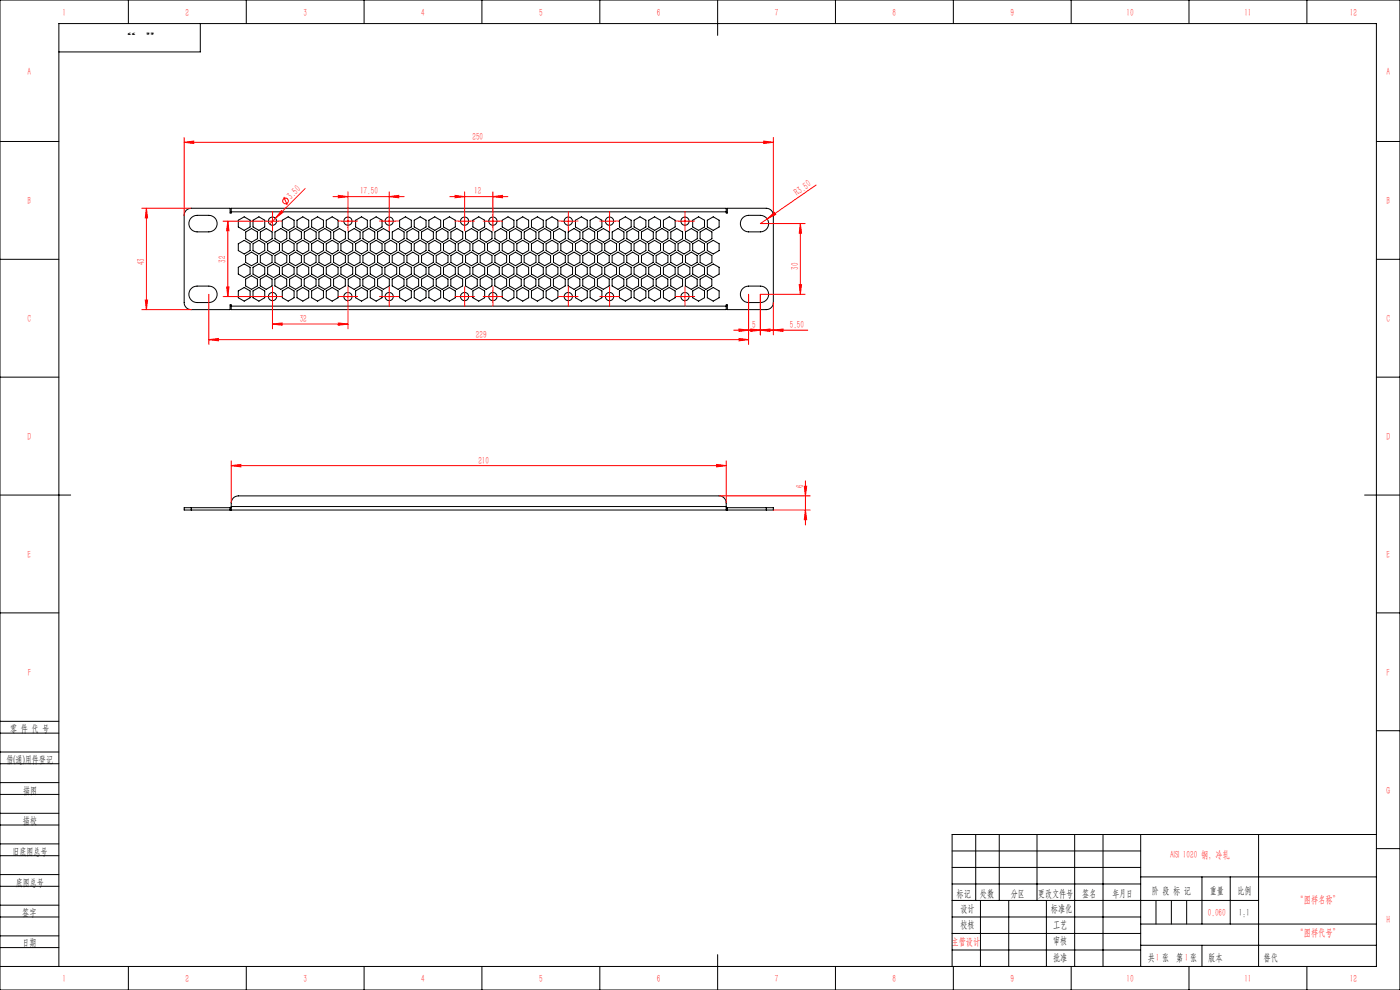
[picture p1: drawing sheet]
<svg xmlns="http://www.w3.org/2000/svg" width="594mm" height="420mm" viewBox="0 0 594 420" stroke-linecap="round" stroke-linejoin="round" font-family="sans-serif">
<g fill="none" stroke="#000" stroke-width=".42">
<path d="M0 0h594v420h-594zM54.5 0v10M85 10v12h-60M104.5 0v10M154.5 0v10M204.5 0v10M254.5 0v10M304.5 0v15M354.5 0v10M404.5 0v10M454.5 0v10M504.5 0v10"/>
<path d="M554.5 0v10M0 60h25M584 60h10M81.3 92.2l2.3-.8h5a3.5 3.5 0 0 1 3.5 3.5 3.5 3.5 0 0 1-3.5 3.5h-5a3.5 3.5 0 0 1-3.2-2.3 3.5 3.5 0 0 1 .9-3.9zM98.1 89.9v-1.5h210v1.5M98.1 89.9v.5h-.5v-2h-16.5a2.95 2.95 0 0 0-3 3v37a2.95 2.95 0 0 0 3 3h16.5v-2.1h.5v.6M98.1 89.9h210M101.1 93.4l2.5-1.4 2.5 1.4v2.9l-2.5 1.4-2.5-1.4zM104.2 98.4l2.5-1.4 2.5 1.4v2.9l-2.5 1.4-2.5-1.4zM107.4 93.4l2.5-1.4 2.4 1.4v2.9l-2.4 1.4-2.5-1.4zM110.5 98.4l2.5-1.4 2.5 1.4v2.9l-2.5 1.4-2.5-1.4zM116.7 98.4l2.5-1.4 2.5 1.4v2.9l-2.5 1.4-2.5-1.4z"/>
<path d="M119.8 93.4l2.5-1.4 2.5 1.4v2.9l-2.5 1.4-2.5-1.4zM122.9 98.4l2.5-1.4 2.5 1.4v2.9l-2.5 1.4-2.5-1.4zM126 93.4l2.5-1.4 2.5 1.4v2.9l-2.5 1.4-2.5-1.4zM129.1 98.4l2.5-1.4 2.5 1.4v2.9l-2.5 1.4-2.5-1.4zM132.2 93.4l2.5-1.4 2.5 1.4v2.9l-2.5 1.4-2.5-1.4zM135.3 98.4l2.5-1.4 2.5 1.4v2.9l-2.5 1.4-2.5-1.4zM138.4 93.4l2.5-1.4 2.5 1.4v2.9l-2.5 1.4-2.5-1.4zM141.6 98.4l2.4-1.4 2.5 1.4v2.9l-2.5 1.4-2.4-1.4zM147.8 98.4l2.5-1.4 2.5 1.4v2.9l-2.5 1.4-2.5-1.4zM150.9 93.4l2.5-1.4 2.5 1.4v2.9l-2.5 1.4-2.5-1.4zM154 98.4l2.5-1.4 2.5 1.4v2.9l-2.5 1.4-2.5-1.4zM157.1 93.4l2.5-1.4 2.5 1.4v2.9l-2.5 1.4-2.5-1.4z"/>
<path d="M160.2 98.4l2.5-1.4 2.5 1.4v2.9l-2.5 1.4-2.5-1.4zM166.4 98.4l2.5-1.4 2.6 1.4v2.9l-2.6 1.4-2.5-1.4zM169.5 93.4l2.5-1.4 2.5 1.4v2.9l-2.5 1.4-2.5-1.4zM172.6 98.4l2.6-1.4 2.5 1.4v2.9l-2.5 1.4-2.6-1.4zM175.8 93.4l2.5-1.4 2.5 1.4v2.9l-2.5 1.4-2.5-1.4zM178.9 98.4l2.5-1.4 2.5 1.4v2.9l-2.5 1.4-2.5-1.4zM182 93.4l2.5-1.4 2.5 1.4v2.9l-2.5 1.4-2.5-1.4zM185.1 98.4l2.5-1.4 2.5 1.4v2.9l-2.5 1.4-2.5-1.4zM188.2 93.4l2.5-1.4 2.5 1.4v2.9l-2.5 1.4-2.5-1.4zM191.3 98.4l2.5-1.4 2.5 1.4v2.9l-2.5 1.4-2.5-1.4zM197.5 98.4l2.5-1.4 2.5 1.4v2.9l-2.5 1.4-2.5-1.4zM200.6 93.4l2.5-1.4 2.5 1.4v2.9l-2.5 1.4-2.5-1.4z"/>
<path d="M203.8 98.4l2.5-1.4 2.4 1.4v2.9l-2.4 1.4-2.5-1.4zM210 98.4l2.5-1.4 2.5 1.4v2.9l-2.5 1.4-2.5-1.4zM213.1 93.4l2.4-1.4 2.6 1.4v2.9l-2.6 1.4-2.4-1.4zM216.2 98.4l2.5-1.4 2.5 1.4v2.9l-2.5 1.4-2.5-1.4zM219.3 93.4l2.5-1.4 2.5 1.4v2.9l-2.5 1.4-2.5-1.4zM222.4 98.4l2.5-1.4 2.5 1.4v2.9l-2.5 1.4-2.5-1.4zM225.5 93.4l2.5-1.4 2.5 1.4v2.9l-2.5 1.4-2.5-1.4zM228.6 98.4l2.5-1.4 2.5 1.4v2.9l-2.5 1.4-2.5-1.4zM231.7 93.4l2.5-1.4 2.5 1.4v2.9l-2.5 1.4-2.5-1.4zM234.8 98.4l2.5-1.4 2.6 1.4v2.9l-2.6 1.4-2.5-1.4zM241.1 98.4l2.5-1.4 2.5 1.4v2.9l-2.5 1.4-2.5-1.4zM244.2 93.4l2.5-1.4 2.5 1.4v2.9l-2.5 1.4-2.5-1.4z"/>
<path d="M247.3 98.4l2.5-1.4 2.5 1.4v2.9l-2.5 1.4-2.5-1.4zM250.4 93.4l2.5-1.4 2.5 1.4v2.9l-2.5 1.4-2.5-1.4zM253.5 98.4l2.5-1.4 2.5 1.4v2.9l-2.5 1.4-2.5-1.4zM259.8 98.4l2.4-1.4 2.5 1.4v2.9l-2.5 1.4-2.4-1.4zM262.8 93.4l2.5-1.4 2.5 1.4v2.9l-2.5 1.4-2.5-1.4zM266 98.4l2.5-1.4 2.5 1.4v2.9l-2.5 1.4-2.5-1.4zM269 93.4l2.5-1.4 2.5 1.4v2.9l-2.5 1.4-2.5-1.4zM272.2 98.4l2.5-1.4 2.5 1.4v2.9l-2.5 1.4-2.5-1.4zM275.2 93.4l2.5-1.4 2.5 1.4v2.9l-2.5 1.4-2.5-1.4zM278.4 98.4l2.5-1.4 2.5 1.4v2.9l-2.5 1.4-2.5-1.4zM281.5 93.4l2.5-1.4 2.5 1.4v2.9l-2.5 1.4-2.5-1.4zM284.6 98.4l2.5-1.4 2.5 1.4v2.9l-2.5 1.4-2.5-1.4z"/>
<path d="M290.8 98.4l2.5-1.4 2.5 1.4v2.9l-2.5 1.4-2.5-1.4zM293.9 93.4l2.5-1.4 2.5 1.4v2.9l-2.5 1.4-2.5-1.4zM297 98.4l2.5-1.4 2.5 1.4v2.9l-2.5 1.4-2.5-1.4zM300.1 93.4l2.5-1.4 2.5 1.4v2.9l-2.5 1.4-2.5-1.4zM308.1 89.9v.5h.5v-2h16.5a3 3 0 0 1 3 3v37a3 3 0 0 1-3 3h-16.5v-2.1h-.5v.6M315.3 92.2l2.3-.8h5a3.5 3.5 0 0 1 3.5 3.5 3.5 3.5 0 0 1-3.5 3.5h-5a3.5 3.5 0 0 1-3.2-2.3 3.5 3.5 0 0 1 .9-3.9zM0 110h25M101.1 103.4l2.5-1.4 2.5 1.4v2.9l-2.5 1.5-2.5-1.5zM101.1 113.4l2.5-1.4 2.5 1.4v2.9l-2.5 1.4-2.5-1.4zM104.2 108.4l2.5-1.4 2.5 1.4v2.9l-2.5 1.4-2.5-1.4zM104.2 118.4l2.5-1.4 2.5 1.4v2.9l-2.5 1.4-2.5-1.4zM107.4 103.4l2.5-1.4 2.4 1.4v2.9l-2.4 1.5-2.5-1.5z"/>
<path d="M107.4 113.4l2.5-1.4 2.4 1.4v2.9l-2.4 1.4-2.5-1.4zM110.4 118.4l2.5-1.4 2.5 1.4v2.9l-2.5 1.4-2.5-1.4zM110.5 108.4l2.4-1.4 2.5 1.4v2.9l-2.5 1.4-2.4-1.4zM113.6 103.4l2.5-1.4 2.5 1.4v2.9l-2.5 1.5-2.5-1.5zM113.6 113.4l2.5-1.4 2.5 1.4v2.9l-2.5 1.4-2.5-1.4zM116.6 118.4l2.5-1.4 2.5 1.4v2.9l-2.5 1.4-2.5-1.4zM116.7 108.4l2.5-1.4 2.5 1.4v2.9l-2.5 1.4-2.5-1.4zM119.8 103.4l2.5-1.4 2.5 1.4v2.9l-2.5 1.5-2.5-1.5zM119.8 113.4l2.5-1.4 2.5 1.4v2.9l-2.5 1.4-2.5-1.4zM122.9 108.4l2.5-1.4 2.5 1.4v2.9l-2.5 1.4-2.5-1.4zM122.9 118.4l2.5-1.4 2.4 1.4v2.9l-2.4 1.4-2.5-1.4zM126 103.4l2.5-1.4 2.5 1.4v2.9l-2.5 1.5-2.5-1.5z"/>
<path d="M126 113.4l2.5-1.4 2.5 1.4v2.9l-2.5 1.4-2.5-1.4zM129.1 108.4l2.5-1.4 2.5 1.4v2.9l-2.5 1.4-2.5-1.4zM129.1 118.4l2.5-1.4 2.5 1.4v2.9l-2.5 1.4-2.5-1.4zM132.2 103.4l2.5-1.4 2.5 1.4v2.9l-2.5 1.5-2.5-1.5zM132.2 113.4l2.5-1.4 2.5 1.4v2.9l-2.5 1.4-2.5-1.4zM135.3 118.4l2.5-1.4 2.5 1.4v2.9l-2.5 1.4-2.5-1.4zM135.3 108.4l2.5-1.4 2.5 1.4v2.9l-2.5 1.4-2.5-1.4zM138.4 103.4l2.5-1.4 2.5 1.4v2.9l-2.5 1.5-2.5-1.5zM138.4 113.4l2.5-1.4 2.5 1.4v2.9l-2.5 1.4-2.5-1.4zM141.5 108.4l2.5-1.4 2.5 1.4v2.9l-2.5 1.4-2.5-1.4zM141.5 118.4l2.5-1.4 2.5 1.4v2.9l-2.5 1.4-2.5-1.4zM144.6 103.4l2.5-1.4 2.5 1.4v2.9l-2.5 1.5-2.5-1.5z"/>
<path d="M144.6 113.4l2.5-1.4 2.5 1.4v2.9l-2.5 1.4-2.5-1.4zM147.7 108.4l2.5-1.4 2.6 1.4v2.9l-2.6 1.4-2.5-1.4zM147.7 118.4l2.5-1.4 2.6 1.4v2.9l-2.6 1.4-2.5-1.4zM150.9 103.4l2.5-1.4 2.5 1.4v2.9l-2.5 1.5-2.5-1.5zM150.9 113.4l2.5-1.4 2.5 1.4v2.9l-2.5 1.4-2.5-1.4zM154 118.4l2.5-1.4 2.5 1.4v2.9l-2.5 1.4-2.5-1.4zM154 108.4l2.5-1.4 2.5 1.4v2.9l-2.5 1.4-2.5-1.4zM157.1 103.4l2.5-1.4 2.5 1.4v2.9l-2.5 1.5-2.5-1.5zM157.1 113.4l2.5-1.4 2.5 1.4v2.9l-2.5 1.4-2.5-1.4zM160.2 108.4l2.5-1.4 2.5 1.4v2.9l-2.5 1.4-2.5-1.4zM160.2 118.4l2.5-1.4 2.5 1.4v2.9l-2.5 1.4-2.5-1.4zM163.3 103.4l2.5-1.4 2.5 1.4v2.9l-2.5 1.5-2.5-1.5z"/>
<path d="M163.3 113.4l2.5-1.4 2.5 1.4v2.9l-2.5 1.4-2.5-1.4zM166.4 108.4l2.5-1.4 2.5 1.4v2.9l-2.5 1.4-2.5-1.4zM166.4 118.4l2.5-1.4 2.5 1.4v2.9l-2.5 1.4-2.5-1.4zM169.5 103.4l2.5-1.4 2.5 1.4v2.9l-2.5 1.5-2.5-1.5zM169.5 113.4l2.5-1.4 2.5 1.4v2.9l-2.5 1.4-2.5-1.4zM172.6 118.4l2.5-1.4 2.5 1.4v2.9l-2.5 1.4-2.5-1.4zM172.6 108.4l2.6-1.4 2.4 1.4v2.9l-2.4 1.4-2.6-1.4zM175.8 103.4l2.5-1.4 2.5 1.4v2.9l-2.5 1.5-2.5-1.5zM175.8 113.4l2.5-1.4 2.5 1.4v2.9l-2.5 1.4-2.5-1.4zM178.9 108.4l2.5-1.4 2.5 1.4v2.9l-2.5 1.4-2.5-1.4zM178.9 118.4l2.4-1.4 2.5 1.4v2.9l-2.5 1.4-2.4-1.4zM182 103.4l2.5-1.4 2.5 1.4v2.9l-2.5 1.5-2.5-1.5z"/>
<path d="M182 113.4l2.5-1.4 2.5 1.4v2.9l-2.5 1.4-2.5-1.4zM185.1 108.4l2.5-1.4 2.5 1.4v2.9l-2.5 1.4-2.5-1.4zM185.1 118.4l2.5-1.4 2.5 1.4v2.9l-2.5 1.4-2.5-1.4zM188.2 103.4l2.5-1.4 2.5 1.4v2.9l-2.5 1.5-2.5-1.5zM188.2 113.4l2.5-1.4 2.5 1.4v2.9l-2.5 1.4-2.5-1.4zM191.3 118.4l2.5-1.4 2.5 1.4v2.9l-2.5 1.4-2.5-1.4zM191.3 108.4l2.5-1.4 2.5 1.4v2.9l-2.5 1.4-2.5-1.4zM194.4 103.4l2.5-1.4 2.5 1.4v2.9l-2.5 1.5-2.5-1.5zM194.4 113.4l2.5-1.4 2.5 1.4v2.9l-2.5 1.4-2.5-1.4zM197.5 108.4l2.5-1.4 2.5 1.4v2.9l-2.5 1.4-2.5-1.4zM197.5 118.4l2.5-1.4 2.5 1.4v2.9l-2.5 1.4-2.5-1.4zM200.6 103.4l2.5-1.4 2.5 1.4v2.9l-2.5 1.5-2.5-1.5z"/>
<path d="M200.6 113.4l2.5-1.4 2.5 1.4v2.9l-2.5 1.4-2.5-1.4zM203.7 108.4l2.5-1.4 2.5 1.4v2.9l-2.5 1.4-2.5-1.4zM203.7 118.4l2.5-1.4 2.5 1.4v2.9l-2.5 1.4-2.5-1.4zM206.8 103.4l2.5-1.4 2.5 1.4v2.9l-2.5 1.5-2.5-1.5zM206.8 113.4l2.5-1.4 2.5 1.4v2.9l-2.5 1.4-2.5-1.4zM209.9 118.4l2.5-1.4 2.5 1.4v2.9l-2.5 1.4-2.5-1.4zM210 108.4l2.4-1.4 2.5 1.4v2.9l-2.5 1.4-2.4-1.4zM213.1 103.4l2.4-1.4 2.6 1.4v2.9l-2.6 1.5-2.4-1.5zM213.1 113.4l2.4-1.4 2.6 1.4v2.9l-2.6 1.4-2.4-1.4zM216.1 118.4l2.6-1.4 2.5 1.4v2.9l-2.5 1.4-2.6-1.4zM216.2 108.4l2.5-1.4 2.5 1.4v2.9l-2.5 1.4-2.5-1.4zM219.3 103.4l2.5-1.4 2.5 1.4v2.9l-2.5 1.5-2.5-1.5z"/>
<path d="M219.3 113.4l2.5-1.4 2.5 1.4v2.9l-2.5 1.4-2.5-1.4zM222.4 108.4l2.5-1.4 2.5 1.4v2.9l-2.5 1.4-2.5-1.4zM222.4 118.4l2.5-1.4 2.5 1.4v2.9l-2.5 1.4-2.5-1.4zM225.5 103.4l2.5-1.4 2.5 1.4v2.9l-2.5 1.5-2.5-1.5zM225.5 113.4l2.5-1.4 2.5 1.4v2.9l-2.5 1.4-2.5-1.4zM228.6 118.4l2.5-1.4 2.5 1.4v2.9l-2.5 1.4-2.5-1.4zM228.6 108.4l2.5-1.4 2.5 1.4v2.9l-2.5 1.4-2.5-1.4zM231.7 103.4l2.5-1.4 2.5 1.4v2.9l-2.5 1.5-2.5-1.5zM231.7 113.4l2.5-1.4 2.5 1.4v2.9l-2.5 1.4-2.5-1.4zM234.8 118.4l2.5-1.4 2.5 1.4v2.9l-2.5 1.4-2.5-1.4zM234.8 108.4l2.5-1.4 2.6 1.4v2.9l-2.6 1.4-2.5-1.4zM237.9 103.4l2.5-1.4 2.5 1.4v2.9l-2.5 1.5-2.5-1.5z"/>
<path d="M237.9 113.4l2.5-1.4 2.5 1.4v2.9l-2.5 1.4-2.5-1.4zM241.1 108.4l2.5-1.4 2.5 1.4v2.9l-2.5 1.4-2.5-1.4zM241.1 118.4l2.5-1.4 2.4 1.4v2.9l-2.4 1.4-2.5-1.4zM244.2 103.4l2.5-1.4 2.5 1.4v2.9l-2.5 1.5-2.5-1.5zM244.2 113.4l2.5-1.4 2.5 1.4v2.9l-2.5 1.4-2.5-1.4zM247.3 108.4l2.5-1.4 2.5 1.4v2.9l-2.5 1.4-2.5-1.4zM247.3 118.4l2.5-1.4 2.5 1.4v2.9l-2.5 1.4-2.5-1.4zM250.4 103.4l2.5-1.4 2.5 1.4v2.9l-2.5 1.5-2.5-1.5zM250.4 113.4l2.5-1.4 2.5 1.4v2.9l-2.5 1.4-2.5-1.4zM253.5 118.4l2.5-1.4 2.5 1.4v2.9l-2.5 1.4-2.5-1.4zM253.5 108.4l2.5-1.4 2.5 1.4v2.9l-2.5 1.4-2.5-1.4zM256.6 103.4l2.5-1.4 2.5 1.4v2.9l-2.5 1.5-2.5-1.5z"/>
<path d="M256.6 113.4l2.5-1.4 2.5 1.4v2.9l-2.5 1.4-2.5-1.4zM259.7 108.4l2.5-1.4 2.5 1.4v2.9l-2.5 1.4-2.5-1.4zM259.7 118.4l2.5-1.4 2.5 1.4v2.9l-2.5 1.4-2.5-1.4zM262.8 103.4l2.5-1.4 2.5 1.4v2.9l-2.5 1.5-2.5-1.5zM262.8 113.4l2.5-1.4 2.5 1.4v2.9l-2.5 1.4-2.5-1.4zM265.9 108.4l2.5-1.4 2.5 1.4v2.9l-2.5 1.4-2.5-1.4zM265.9 118.4l2.5-1.4 2.5 1.4v2.9l-2.5 1.4-2.5-1.4zM269 103.4l2.5-1.4 2.5 1.4v2.9l-2.5 1.5-2.5-1.5zM269 113.4l2.5-1.4 2.5 1.4v2.9l-2.5 1.4-2.5-1.4zM272.1 118.4l2.5-1.4 2.5 1.4v2.9l-2.5 1.4-2.5-1.4zM272.2 108.4l2.5-1.4 2.4 1.4v2.9l-2.4 1.4-2.5-1.4zM275.2 103.4l2.5-1.4 2.5 1.4v2.9l-2.5 1.5-2.5-1.5z"/>
<path d="M275.2 113.4l2.5-1.4 2.5 1.4v2.9l-2.5 1.4-2.5-1.4zM278.4 108.4l2.5-1.4 2.5 1.4v2.9l-2.5 1.4-2.5-1.4zM278.4 118.4l2.4-1.4 2.6 1.4v2.9l-2.6 1.4-2.4-1.4zM281.5 103.4l2.5-1.4 2.5 1.4v2.9l-2.5 1.5-2.5-1.5zM281.5 113.4l2.5-1.4 2.5 1.4v2.9l-2.5 1.4-2.5-1.4zM284.6 108.4l2.5-1.4 2.5 1.4v2.9l-2.5 1.4-2.5-1.4zM284.6 118.4l2.5-1.4 2.5 1.4v2.9l-2.5 1.4-2.5-1.4zM287.7 103.4l2.5-1.4 2.5 1.4v2.9l-2.5 1.5-2.5-1.5zM287.7 113.4l2.5-1.4 2.5 1.4v2.9l-2.5 1.4-2.5-1.4zM290.8 118.4l2.5-1.4 2.5 1.4v2.9l-2.5 1.4-2.5-1.4zM290.8 108.4l2.5-1.4 2.5 1.4v2.9l-2.5 1.4-2.5-1.4zM293.9 103.4l2.5-1.4 2.5 1.4v2.9l-2.5 1.5-2.5-1.5z"/>
<path d="M293.9 113.4l2.5-1.4 2.5 1.4v2.9l-2.5 1.4-2.5-1.4zM297 108.4l2.5-1.4 2.5 1.4v2.9l-2.5 1.4-2.5-1.4zM297 118.4l2.5-1.4 2.5 1.4v2.9l-2.5 1.4-2.5-1.4zM300.1 103.4l2.5-1.4 2.5 1.4v2.9l-2.5 1.5-2.5-1.5zM300.1 113.4l2.5-1.4 2.5 1.4v2.9l-2.5 1.4-2.5-1.4zM584 110h10M81.3 122.3l.7-.5 1.6-.4h5a3.5 3.5 0 0 1 3.5 3.5 3.5 3.5 0 0 1-3.5 3.5h-5a3.5 3.5 0 0 1-3.2-2.3 3.5 3.5 0 0 1 .9-3.8zM98.1 129.9v1.5h210v-1.5M98.1 129.9h210M101.1 123.4l2.5-1.4 2.5 1.4v2.9l-2.5 1.5-2.5-1.5zM107.4 123.4l2.5-1.4 2.4 1.4v2.9l-2.4 1.5-2.5-1.5zM119.8 123.4l2.5-1.4 2.5 1.4v2.9l-2.5 1.5-2.5-1.5z"/>
<path d="M126 123.4l2.5-1.4 2.5 1.4v2.9l-2.5 1.5-2.5-1.5zM132.2 123.4l2.5-1.4 2.5 1.4v2.9l-2.5 1.5-2.5-1.5zM138.4 123.4l2.5-1.4 2.5 1.4v2.9l-2.5 1.5-2.5-1.5zM150.9 123.4l2.5-1.4 2.5 1.4v2.9l-2.5 1.5-2.5-1.5zM157.1 123.4l2.5-1.4 2.5 1.4v2.9l-2.5 1.5-2.5-1.5zM169.5 123.4l2.5-1.4 2.5 1.4v2.9l-2.5 1.5-2.5-1.5zM175.8 123.4l2.5-1.4 2.5 1.4v2.9l-2.5 1.5-2.5-1.5zM182 123.4l2.5-1.4 2.5 1.4v2.9l-2.5 1.5-2.5-1.5zM188.2 123.4l2.5-1.4 2.5 1.4v2.9l-2.5 1.5-2.5-1.5zM200.6 123.4l2.5-1.4 2.5 1.4v2.9l-2.5 1.5-2.5-1.5zM213.1 123.4l2.4-1.4 2.6 1.4v2.9l-2.6 1.5-2.4-1.5zM219.3 123.4l2.5-1.4 2.5 1.4v2.9l-2.5 1.5-2.5-1.5z"/>
<path d="M225.5 123.4l2.5-1.4 2.5 1.4v2.9l-2.5 1.5-2.5-1.5zM231.7 123.4l2.5-1.4 2.5 1.4v2.9l-2.5 1.5-2.5-1.5zM244.2 123.4l2.5-1.4 2.5 1.4v2.9l-2.5 1.5-2.5-1.5zM250.4 123.4l2.5-1.4 2.5 1.4v2.9l-2.5 1.5-2.5-1.5zM262.8 123.4l2.5-1.4 2.5 1.4v2.9l-2.5 1.5-2.5-1.5zM269 123.4l2.5-1.4 2.5 1.4v2.9l-2.5 1.5-2.5-1.5zM275.2 123.4l2.5-1.4 2.5 1.4v2.9l-2.5 1.5-2.5-1.5zM281.5 123.4l2.5-1.4 2.5 1.4v2.9l-2.5 1.5-2.5-1.5zM293.9 123.4l2.5-1.4 2.5 1.4v2.9l-2.5 1.5-2.5-1.5zM300.1 123.4l2.5-1.4 2.5 1.4v2.9l-2.5 1.5-2.5-1.5zM315.3 122.3l.7-.5 1.6-.4h5a3.5 3.5 0 0 1 3.5 3.5 3.5 3.5 0 0 1-3.5 3.5h-5a3.5 3.5 0 0 1-3.2-2.3 3.5 3.5 0 0 1 .9-3.8zM0 160h25"/>
<path d="M584 160h10M0 210h30M81.1 215.4h-3v1h3M81.1 216.4h244M81.1 215.4v1M81.1 215.4h17M97.6 215.4v1M98.1 214.9a3.4 3.4 0 0 1 3-4.5h204a3.4 3.4 0 0 1 3 4.5M98.1 214.9v1.5M98.1 214.9h210M308.1 214.9v1.5M308.1 215.4h17"/>
<path d="M308.6 215.4v1M325.1 215.4h3v1h-3M325.1 215.4v1M579 210h15M0 260h25M584 260h10M0 319h25M0 311h25M0 306h25M584 310h10M0 324h25M0 337h25"/>
<path d="M0 332h25M0 350h25M0 345h25M0 358h25M414 354v28M424 354v28M440 354v28M456 354v56M468 354v56M484 354v56M534 354v56M584 354h-180v56"/>
<path d="M0 363h25M0 376h25M0 371h25M404 361h80M404 368h80M404 375h80M484 372h100M510 372v20M522 372v20M584 360h10M0 389h25M0 384h25"/>
<path d="M0 397h25M404 389h80M404 382h130M404 396h80M416 382v28M428 382v28M444 382v28M484 392h100M490.5 382v10M497 382v10M503.5 382v10M0 402h25"/>
<path d="M0 410h584v-400h-559v400M54.5 410v10M104.5 410v10M154.5 410v10M204.5 410v10M254.5 410v10M304.5 405v15M354.5 410v10M404 403h80M404.5 410v10M454.5 410v10M484 401h100"/>
<path d="M504.5 410v10M510 401v9M554.5 410v10"/>
<circle cx="115.6" cy="93.8" r="1.75"/>
<circle cx="147.6" cy="93.8" r="1.75"/>
<circle cx="165.1" cy="93.8" r="1.75"/>
<circle cx="197.1" cy="93.8" r="1.75"/>
<circle cx="209.1" cy="93.8" r="1.76"/>
<circle cx="241.1" cy="93.8" r="1.76"/>
<circle cx="258.6" cy="93.8" r="1.76"/>
<circle cx="290.6" cy="93.8" r="1.75"/>
<circle cx="115.6" cy="125.8" r="1.75"/>
<circle cx="147.6" cy="125.8" r="1.75"/>
<circle cx="165.1" cy="125.8" r="1.75"/>
<circle cx="197.1" cy="125.8" r="1.75"/>
<circle cx="209.1" cy="125.8" r="1.76"/>
<circle cx="241.1" cy="125.8" r="1.76"/>
<circle cx="258.6" cy="125.8" r="1.76"/>
<circle cx="290.6" cy="125.8" r="1.75"/>
</g>
<g fill="none" stroke="#f00" stroke-width=".42">
<path d="M78.1 58.4v33M324 59.8l4.1 .6-4.1 .5zM328.1 58.4v33M78.1 60.4l4.1-.6v1.1zM78.1 60.4h250M129.5 79.9l-12.6 12.7M346.3 78.5l-20.8 14.4M60.1 88.4h21M62.1 88.4v43M62.1 88.4l.5 4h-1zM94.7 93.8h16.7M96.7 93.8v32"/>
<path d="M96.7 93.8l.5 4.1h-1zM113.1 93.8h5M115.6 91.3v5M116.9 92.6l-2.5 2.5M119.4 89.3l.7 .7-3.2 2.6zM120.4 83.6l1.5 3.4M141.3 83.4h30.2M143.5 82.9l4.1 .5-4.1 .5zM145.1 93.8h5M147.6 81.4v8.2M147.6 91.3v5M162.6 93.8h5"/>
<path d="M165.1 83.4l4.1-.5v1zM165.1 81.4v8.2M165.1 91.3v5M190.8 83.4h24.7M193 82.9l4.1 .5-4.1 .5zM194.6 93.8h5M197.1 81.4v8.2M197.1 91.3v5M206.6 93.8h5M209.1 83.4l4.1-.5v1zM209.1 81.4v8.2M209.1 91.3v5"/>
<path d="M238.6 93.8h5M241.1 91.3v5M256.1 93.8h5M258.6 91.3v5M288.1 93.8h5M290.6 91.3v5M325.5 92.9l3.1-2.8 .5 .9zM325.5 92.9l-2.9 1.9h19M339.6 94.8v30.1M339.6 94.8l.5 4.1h-1zM60.1 131.4h21M61.6 127.3h1l-.5 4.1z"/>
<path d="M88.6 124.9v21.2M94.7 125.8h16.7M96.2 121.7h1l-.5 4.1zM113.1 125.8h5M115.6 137.5l4.1-.5v1zM115.6 123.3v5M115.6 130.1v9.4M115.6 137.5h32M143.5 137l4.1 .5-4.1 .5zM145.1 125.8h5M147.6 123.3v5M147.6 130.1v9.4"/>
<path d="M162.6 125.8h5M165.1 123.3v5M194.6 125.8h5M197.1 123.3v5M206.6 125.8h5M209.1 123.3v5M238.6 125.8h5M241.1 123.3v5M256.1 125.8h5M258.6 123.3v5M288.1 125.8h5M290.6 123.3v5"/>
<path d="M313.5 139.6l4.1 .5-4.1 .5zM317.6 124.9v21.2M318.6 139.6l4 .5-4 .5zM328.1 128.4v13.7M339.1 120.8h1l-.5 4.1zM341.6 124.9h-19v17.2M88.6 144.1l4.1-.5v1zM88.6 144.1h229M311.3 140.1h31.4M313.5 143.6l4.1 .5-4.1 .5zM322.6 140.1l4.1-.5v1zM328.1 140.1l4.1-.5v1z"/>
<path d="M98.1 197.5l4.1-.5v1.1zM98.1 195.5v17.9M98.1 197.5h210M304.1 197l4 .5-4 .6zM308.1 195.5v17.9M305.1 210.4h38.6M328.1 216.4h15.6M341.2 206.3h1.1l-.6 4.1zM341.7 216.4l.6 4.1h-1.1zM341.7 204v18.7"/>
<circle cx="121.1" cy="85.3" r="1.2"/>
</g>
<g fill="none" stroke="#f00" stroke-width=".42" stroke-dasharray="30.5 1.3 1.3 1.3" stroke-linecap="butt">
<path d="M113.1 93.8h-1.7M115.6 91.3v-1.8M115.6 96.3v1.7M118.1 93.8h1.8M145.1 93.8h-1.7M147.6 91.3v-1.8M147.6 96.3v1.7M150.1 93.8h1.8M162.6 93.8h-1.7M165.1 91.3v-1.8M165.1 96.3v1.7M167.6 93.8h1.8"/>
<path d="M194.6 93.8h-1.7M197.1 91.3v-1.8M197.1 96.3v1.7M199.6 93.8h1.8M206.6 93.8h-1.7M209.1 91.3v-1.8M209.1 96.3v1.7M211.6 93.8h1.8M238.6 93.8h-1.7M241.1 91.3v-1.8M241.1 96.3v1.7M243.6 93.8h1.8"/>
<path d="M256.1 93.8h-1.7M258.6 91.3v-1.8M258.6 96.3v1.7M261.1 93.8h1.8M288.1 93.8h-1.7M290.6 91.3v-1.8M290.6 96.3v1.7M293.1 93.8h1.8M113.1 125.8h-1.7M115.6 123.3v-1.8M115.6 128.3v1.7M118.1 125.8h1.8"/>
<path d="M145.1 125.8h-1.7M147.6 123.3v-1.8M147.6 128.3v1.7M150.1 125.8h1.8M162.6 125.8h-1.7M165.1 123.3v-1.8M165.1 128.3v1.7M167.6 125.8h1.8M194.6 125.8h-1.7M197.1 123.3v-1.8M197.1 128.3v1.7M199.6 125.8h1.8"/>
<path d="M206.6 125.8h-1.7M209.1 123.3v-1.8M209.1 128.3v1.7M211.6 125.8h1.8M238.6 125.8h-1.7M241.1 123.3v-1.8M241.1 128.3v1.7M243.6 125.8h1.8M256.1 125.8h-1.7M258.6 123.3v-1.8M258.6 128.3v1.7M261.1 125.8h1.8"/>
<path d="M288.1 125.8h-1.7M290.6 123.3v-1.8M290.6 128.3v1.7M293.1 125.8h1.8"/>
</g>
<g fill="#f00">
<path d="M325.5 92.9l3.1-2.8 .5 .9z"/>
<path d="M119.4 89.3l.7 .7-3.2 2.6z"/>
<path d="M143.5 137l4.1 .5-4.1 .5zM115.6 137.5l4.1-.5v1z"/>
<path d="M78.1 60.4l4.1-.6v1.1zM324 59.8l4.1 .6-4.1 .5zM318.6 139.6l4 .5-4 .5zM328.1 140.1l4.1-.5v1zM313.5 139.6l4.1 .5-4.1 .5zM322.6 140.1l4.1-.5v1zM143.5 82.9l4.1 .5-4.1 .5zM165.1 83.4l4.1-.5v1zM193 82.9l4.1 .5-4.1 .5zM209.1 83.4l4.1-.5v1z"/>
<path d="M304.1 197l4 .5-4 .6zM98.1 197.5l4.1-.5v1.1z"/>
<path d="M62.1 88.4l.5 4h-1zM61.6 127.3h1l-.5 4.1zM339.6 94.8l.5 4.1h-1zM339.1 120.8h1l-.5 4.1zM96.7 93.8l.5 4.1h-1zM96.2 121.7h1l-.5 4.1zM341.2 206.3h1.1l-.6 4.1zM341.7 216.4l.6 4.1h-1.1z"/>
<path d="M88.6 144.1l4.1-.5v1zM313.5 143.6l4.1 .5-4.1 .5z"/>
</g>
<g font-size="4.4" fill="#f00">
<text x="26.5" y="6.6">1</text>
<text x="78.7" y="6.6">2</text>
<text x="128.7" y="6.6">3</text>
<text x="178.7" y="6.6">4</text>
<text x="228.7" y="6.6">5</text>
<text x="278.7" y="6.6">6</text>
<text x="328.7" y="6.6">7</text>
<text x="378.7" y="6.6">8</text>
<text x="428.7" y="6.6">9</text>
<text x="478" y="6.6">10</text>
<text x="528" y="6.6">11</text>
<text x="572.7" y="6.6">12</text>
<text x="11.7" y="31.6">A</text>
<text x="588.2" y="31.6">A</text>
<text x="200.4" y="59.5">250</text>
<text x="152.8" y="82.5">17.50</text>
<text x="201.2" y="82.5">12</text>
<text x="338.2" y="83" transform="rotate(-35 338.2 83)">R3.50</text>
<text x="11.7" y="86.6">B</text>
<text x="123.5" y="84.7" transform="rotate(-45 123.5 84.7)">3.50</text>
<text x="588.2" y="86.6">B</text>
<text x="61.3" y="112.5" transform="rotate(-90 61.3 112.5)">43</text>
<text x="95.8" y="111.4" transform="rotate(-90 95.8 111.4)">32</text>
<text x="338.7" y="114.4" transform="rotate(-90 338.7 114.4)">30</text>
<text x="11.7" y="136.6">C</text>
<text x="127.2" y="136.6">32</text>
<text x="588.2" y="136.6">C</text>
<text x="201.9" y="143.2">229</text>
<text x="319.1" y="139.2">5</text>
<text x="335.1" y="139.2">5.50</text>
<text x="11.7" y="186.6">D</text>
<text x="588.2" y="186.6">D</text>
<text x="203" y="196.7">210</text>
<text x="340.9" y="207" transform="rotate(-90 340.9 207)">6</text>
<text x="11.7" y="236.6">E</text>
<text x="588.2" y="236.6">E</text>
<text x="11.8" y="286.6">F</text>
<text x="588.3" y="286.6">F</text>
<text x="588.2" y="336.7">G</text>
<text x="496.5" y="364.1">AISI 1020 钢，冷轧</text>
<text x="550.1" y="382.9">“图样名称”</text>
<text x="512.4" y="388.4">0.060</text>
<text x="588.2" y="391.6">H</text>
<text x="403.7" y="400.7">主管设计</text>
<text x="550.1" y="397.1">“图样代号”</text>
<text x="490.3" y="407.6">1</text>
<text x="502.7" y="407.6">1</text>
<text x="26.5" y="416.6">1</text>
<text x="78.7" y="416.6">2</text>
<text x="128.7" y="416.6">3</text>
<text x="178.7" y="416.6">4</text>
<text x="228.7" y="416.6">5</text>
<text x="278.7" y="416.6">6</text>
<text x="328.7" y="416.6">7</text>
<text x="378.7" y="416.6">8</text>
<text x="428.7" y="416.6">9</text>
<text x="478" y="416.6">10</text>
<text x="528" y="416.6">11</text>
<text x="572.7" y="416.6">12</text>
</g>
<g font-size="4.4">
<text x="4.3" y="310.5">零 件 代 号</text>
<text x="2.7" y="323.5">借(通)用件登记</text>
<text x="9.8" y="336.7">描图</text>
<text x="9.7" y="349.8">描校</text>
<text x="5.3" y="362.6">旧底图总号</text>
<text x="6.8" y="375.7">底图总号</text>
<text x="405.9" y="380.4">标记</text>
<text x="415.8" y="380.4">处数</text>
<text x="428.8" y="380.4">分区</text>
<text x="440.4" y="380.4">更改文件号</text>
<text x="459.1" y="380.4">签名</text>
<text x="472" y="380.4">年月日</text>
<text x="488.7" y="379.1">阶 段 标 记</text>
<text x="513.3" y="379.1">重量</text>
<text x="525" y="379.1">比例</text>
<text x="9.5" y="388.5">签字</text>
<text x="407.5" y="386.8">设计</text>
<text x="445.9" y="386.8">标准化</text>
<text x="407.5" y="393.7">校核</text>
<text x="446.8" y="393.7">工艺</text>
<text x="9.5" y="401.5">日期</text>
<text x="446.8" y="400.7">审核</text>
<text x="446.8" y="407.7">批准</text>
<text x="487" y="407.6">共 张 第 张</text>
<text x="512.6" y="407.6">版本</text>
</g>
<g font-size="4.4" fill="#0a0605">
<text x="525.6" y="388.4">1:1</text>
<text x="536.1" y="407.6">替代</text>
</g>
<g font-size="4.1" fill="#0a0605">
<text x="57.8" y="11.8" transform="rotate(-180 57.8 11.8)">”</text>
<text x="65.7" y="11.8" transform="rotate(-180 65.7 11.8)">“</text>
</g>
</svg>
